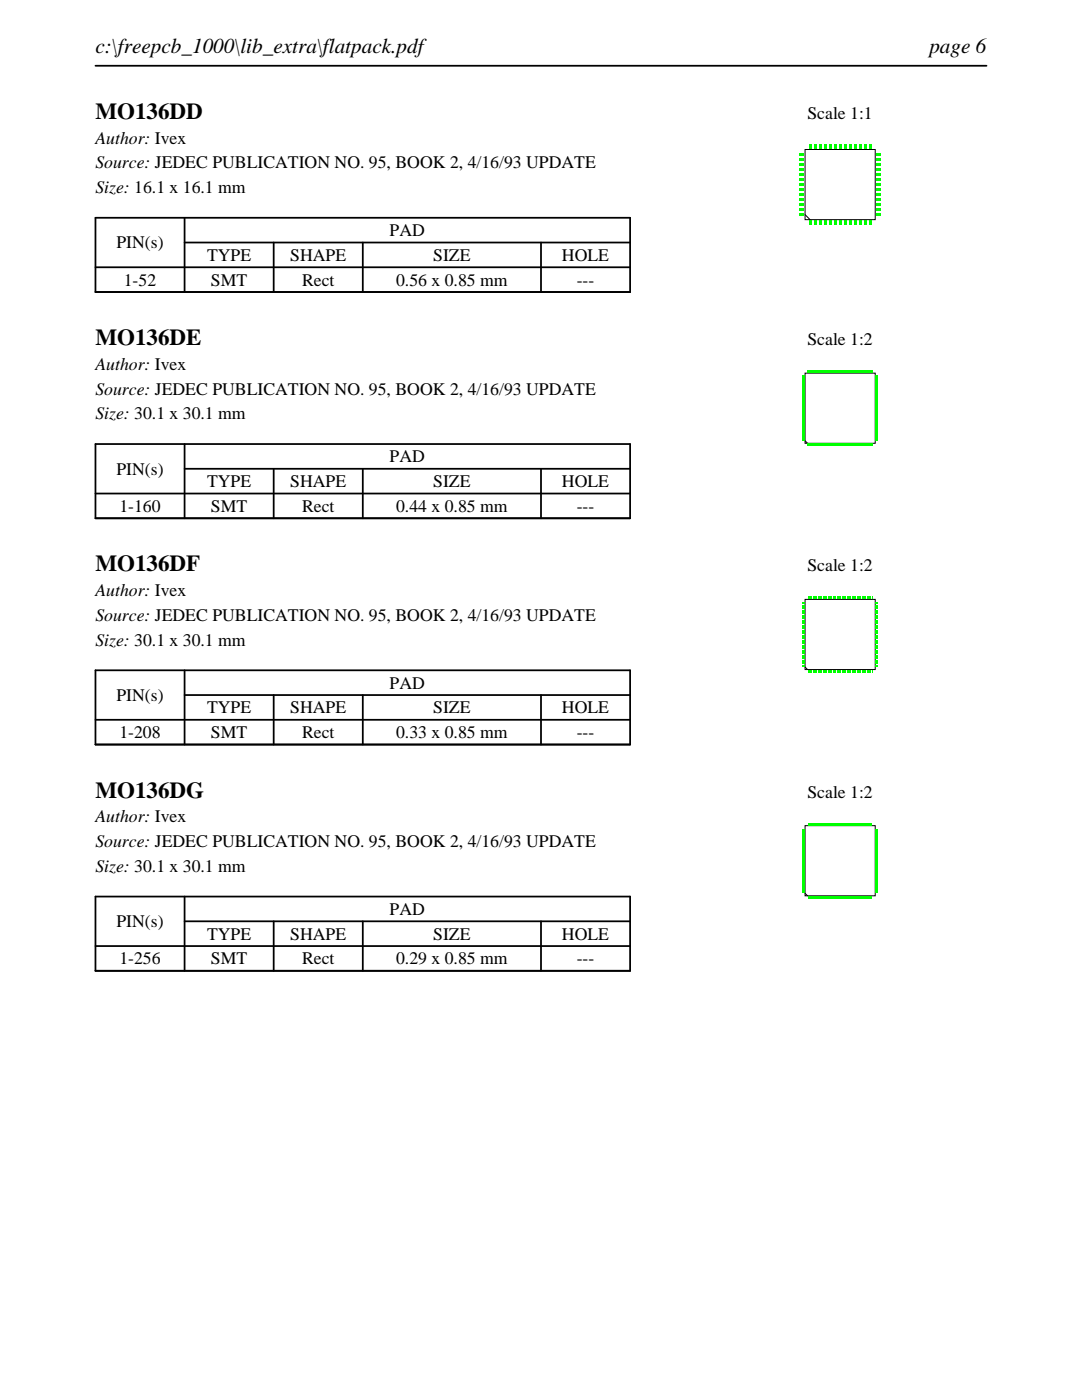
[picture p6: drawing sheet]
<svg xmlns="http://www.w3.org/2000/svg" width="216mm" height="279mm" viewBox="0 0 216 279" stroke-linecap="round" stroke-linejoin="round" font-family="sans-serif">
<path d="M19 13.1h177.8M19 43.5h106.7v14.8h-106.7zM19 53.3h106.7M36.8 48.4h88.9M36.8 43.5v14.8M54.6 48.4v9.9M72.4 48.4v9.9M107.9 48.4v9.9" fill="none" stroke="#000" stroke-width=".35"/>
<path d="M160.6 29.8h14v14h-14zM160.6 42.8l1 1z" fill="none" stroke="#000" stroke-width=".2"/>
<g fill="#0f0">
<path d="M161.4 44h.5v.9h-.5z"/>
<path d="M162.4 44h.5v.9h-.5z"/>
<path d="M163.4 44h.5v.9h-.5z"/>
<path d="M164.4 44h.5v.9h-.5z"/>
<path d="M165.4 44h.5v.9h-.5z"/>
<path d="M166.4 44h.5v.9h-.5z"/>
<path d="M167.4 44h.5v.9h-.5z"/>
<path d="M168.4 44h.5v.9h-.5z"/>
<path d="M169.4 44h.5v.9h-.5z"/>
<path d="M170.4 44h.5v.9h-.5z"/>
<path d="M171.4 44h.5v.9h-.5z"/>
<path d="M172.4 44h.5v.9h-.5z"/>
<path d="M173.4 44h.5v.9h-.5z"/>
<path d="M174.8 42.6h.9v.5h-.9z"/>
<path d="M174.8 41.6h.9v.5h-.9z"/>
<path d="M174.8 40.6h.9v.5h-.9z"/>
<path d="M174.8 39.6h.9v.5h-.9z"/>
<path d="M174.8 38.6h.9v.5h-.9z"/>
<path d="M174.8 37.6h.9v.5h-.9z"/>
<path d="M174.8 36.6h.9v.5h-.9z"/>
<path d="M174.8 35.6h.9v.5h-.9z"/>
<path d="M174.8 34.6h.9v.5h-.9z"/>
<path d="M174.8 33.6h.9v.5h-.9z"/>
<path d="M174.8 32.6h.9v.5h-.9z"/>
<path d="M174.8 31.6h.9v.5h-.9z"/>
<path d="M174.8 30.6h.9v.5h-.9z"/>
<path d="M173.4 28.8h.5v.8h-.5z"/>
<path d="M172.4 28.8h.5v.8h-.5z"/>
<path d="M171.4 28.8h.5v.8h-.5z"/>
<path d="M170.4 28.8h.5v.8h-.5z"/>
<path d="M169.4 28.8h.5v.8h-.5z"/>
<path d="M168.4 28.8h.5v.8h-.5z"/>
<path d="M167.4 28.8h.5v.8h-.5z"/>
<path d="M166.4 28.8h.5v.8h-.5z"/>
<path d="M165.4 28.8h.5v.8h-.5z"/>
<path d="M164.4 28.8h.5v.8h-.5z"/>
<path d="M163.4 28.8h.5v.8h-.5z"/>
<path d="M162.4 28.8h.5v.8h-.5z"/>
<path d="M161.4 28.8h.5v.8h-.5z"/>
<path d="M159.6 30.6h.8v.5h-.8z"/>
<path d="M159.6 31.6h.8v.5h-.8z"/>
<path d="M159.6 32.6h.8v.5h-.8z"/>
<path d="M159.6 33.6h.8v.5h-.8z"/>
<path d="M159.6 34.6h.8v.5h-.8z"/>
<path d="M159.6 35.6h.8v.5h-.8z"/>
<path d="M159.6 36.6h.8v.5h-.8z"/>
<path d="M159.6 37.6h.8v.5h-.8z"/>
<path d="M159.6 38.6h.8v.5h-.8z"/>
<path d="M159.6 39.6h.8v.5h-.8z"/>
<path d="M159.6 40.6h.8v.5h-.8z"/>
<path d="M159.6 41.6h.8v.5h-.8z"/>
<path d="M159.6 42.6h.8v.5h-.8z"/>
</g>
<path d="M19 88.6h106.7v14.8h-106.7zM19 98.5h106.7M36.8 93.6h88.9M36.8 88.6v14.8M54.6 93.6v9.8M72.4 93.6v9.8M107.9 93.6v9.8" fill="none" stroke="#000" stroke-width=".35"/>
<path d="M160.6 74.5h14v14h-14zM160.6 88l.5 .5z" fill="none" stroke="#000" stroke-width=".2"/>
<g fill="#0f0">
<path d="M161.2 88.6h.2v.4h-.2z"/>
<path d="M161.5 88.6h.2v.4h-.2z"/>
<path d="M161.8 88.6h.3v.4h-.3z"/>
<path d="M162.2 88.6h.2v.4h-.2z"/>
<path d="M162.5 88.6h.2v.4h-.2z"/>
<path d="M162.8 88.6h.2v.4h-.2z"/>
<path d="M163.1 88.6h.3v.4h-.3z"/>
<path d="M163.5 88.6h.2v.4h-.2z"/>
<path d="M163.8 88.6h.2v.4h-.2z"/>
<path d="M164.1 88.6h.2v.4h-.2z"/>
<path d="M164.4 88.6h.3v.4h-.3z"/>
<path d="M164.8 88.6h.2v.4h-.2z"/>
<path d="M165.1 88.6h.2v.4h-.2z"/>
<path d="M165.4 88.6h.2v.4h-.2z"/>
<path d="M165.7 88.6h.3v.4h-.3z"/>
<path d="M166.1 88.6h.2v.4h-.2z"/>
<path d="M166.4 88.6h.2v.4h-.2z"/>
<path d="M166.7 88.6h.2v.4h-.2z"/>
<path d="M167 88.6h.3v.4h-.3z"/>
<path d="M167.4 88.6h.2v.4h-.2z"/>
<path d="M167.7 88.6h.2v.4h-.2z"/>
<path d="M168 88.6h.2v.4h-.2z"/>
<path d="M168.3 88.6h.3v.4h-.3z"/>
<path d="M168.7 88.6h.2v.4h-.2z"/>
<path d="M169 88.6h.2v.4h-.2z"/>
<path d="M169.3 88.6h.2v.4h-.2z"/>
<path d="M169.6 88.6h.3v.4h-.3z"/>
<path d="M170 88.6h.2v.4h-.2z"/>
<path d="M170.3 88.6h.2v.4h-.2z"/>
<path d="M170.6 88.6h.2v.4h-.2z"/>
<path d="M170.9 88.6h.3v.4h-.3z"/>
<path d="M171.3 88.6h.2v.4h-.2z"/>
<path d="M171.6 88.6h.2v.4h-.2z"/>
<path d="M171.9 88.6h.2v.4h-.2z"/>
<path d="M172.2 88.6h.3v.4h-.3z"/>
<path d="M172.6 88.6h.2v.4h-.2z"/>
<path d="M172.9 88.6h.2v.4h-.2z"/>
<path d="M173.2 88.6h.2v.4h-.2z"/>
<path d="M173.5 88.6h.3v.4h-.3z"/>
<path d="M173.9 88.6h.2v.4h-.2z"/>
<path d="M174.7 87.7h.5v.2h-.5z"/>
<path d="M174.7 87.4h.5v.2h-.5z"/>
<path d="M174.7 87h.5v.3h-.5z"/>
<path d="M174.7 86.7h.5v.2h-.5z"/>
<path d="M174.7 86.4h.5v.2h-.5z"/>
<path d="M174.7 86.1h.5v.2h-.5z"/>
<path d="M174.7 85.7h.5v.3h-.5z"/>
<path d="M174.7 85.4h.5v.2h-.5z"/>
<path d="M174.7 85.1h.5v.2h-.5z"/>
<path d="M174.7 84.8h.5v.2h-.5z"/>
<path d="M174.7 84.4h.5v.3h-.5z"/>
<path d="M174.7 84.1h.5v.2h-.5z"/>
<path d="M174.7 83.8h.5v.2h-.5z"/>
<path d="M174.7 83.5h.5v.2h-.5z"/>
<path d="M174.7 83.1h.5v.3h-.5z"/>
<path d="M174.7 82.8h.5v.2h-.5z"/>
<path d="M174.7 82.5h.5v.2h-.5z"/>
<path d="M174.7 82.2h.5v.2h-.5z"/>
<path d="M174.7 81.8h.5v.3h-.5z"/>
<path d="M174.7 81.5h.5v.2h-.5z"/>
<path d="M174.7 81.2h.5v.2h-.5z"/>
<path d="M174.7 80.9h.5v.2h-.5z"/>
<path d="M174.7 80.5h.5v.3h-.5z"/>
<path d="M174.7 80.2h.5v.2h-.5z"/>
<path d="M174.7 79.9h.5v.2h-.5z"/>
<path d="M174.7 79.6h.5v.2h-.5z"/>
<path d="M174.7 79.2h.5v.3h-.5z"/>
<path d="M174.7 78.9h.5v.2h-.5z"/>
<path d="M174.7 78.6h.5v.2h-.5z"/>
<path d="M174.7 78.3h.5v.2h-.5z"/>
<path d="M174.7 77.9h.5v.3h-.5z"/>
<path d="M174.7 77.6h.5v.2h-.5z"/>
<path d="M174.7 77.3h.5v.2h-.5z"/>
<path d="M174.7 77h.5v.2h-.5z"/>
<path d="M174.7 76.6h.5v.3h-.5z"/>
<path d="M174.7 76.3h.5v.2h-.5z"/>
<path d="M174.7 76h.5v.2h-.5z"/>
<path d="M174.7 75.7h.5v.2h-.5z"/>
<path d="M174.7 75.3h.5v.3h-.5z"/>
<path d="M174.7 75h.5v.2h-.5z"/>
<path d="M173.9 73.9h.2v.5h-.2z"/>
<path d="M173.5 73.9h.3v.5h-.3z"/>
<path d="M173.2 73.9h.2v.5h-.2z"/>
<path d="M172.9 73.9h.2v.5h-.2z"/>
<path d="M172.6 73.9h.2v.5h-.2z"/>
<path d="M172.2 73.9h.3v.5h-.3z"/>
<path d="M171.9 73.9h.2v.5h-.2z"/>
<path d="M171.6 73.9h.2v.5h-.2z"/>
<path d="M171.3 73.9h.2v.5h-.2z"/>
<path d="M170.9 73.9h.3v.5h-.3z"/>
<path d="M170.6 73.9h.2v.5h-.2z"/>
<path d="M170.3 73.9h.2v.5h-.2z"/>
<path d="M170 73.9h.2v.5h-.2z"/>
<path d="M169.6 73.9h.3v.5h-.3z"/>
<path d="M169.3 73.9h.2v.5h-.2z"/>
<path d="M169 73.9h.2v.5h-.2z"/>
<path d="M168.7 73.9h.2v.5h-.2z"/>
<path d="M168.3 73.9h.3v.5h-.3z"/>
<path d="M168 73.9h.2v.5h-.2z"/>
<path d="M167.7 73.9h.2v.5h-.2z"/>
<path d="M167.4 73.9h.2v.5h-.2z"/>
<path d="M167 73.9h.3v.5h-.3z"/>
<path d="M166.7 73.9h.2v.5h-.2z"/>
<path d="M166.4 73.9h.2v.5h-.2z"/>
<path d="M166.1 73.9h.2v.5h-.2z"/>
<path d="M165.7 73.9h.3v.5h-.3z"/>
<path d="M165.4 73.9h.2v.5h-.2z"/>
<path d="M165.1 73.9h.2v.5h-.2z"/>
<path d="M164.8 73.9h.2v.5h-.2z"/>
<path d="M164.4 73.9h.3v.5h-.3z"/>
<path d="M164.1 73.9h.2v.5h-.2z"/>
<path d="M163.8 73.9h.2v.5h-.2z"/>
<path d="M163.5 73.9h.2v.5h-.2z"/>
<path d="M163.1 73.9h.3v.5h-.3z"/>
<path d="M162.8 73.9h.2v.5h-.2z"/>
<path d="M162.5 73.9h.2v.5h-.2z"/>
<path d="M162.2 73.9h.2v.5h-.2z"/>
<path d="M161.8 73.9h.3v.5h-.3z"/>
<path d="M161.5 73.9h.2v.5h-.2z"/>
<path d="M161.2 73.9h.2v.5h-.2z"/>
<path d="M160.1 75h.4v.2h-.4z"/>
<path d="M160.1 75.3h.4v.3h-.4z"/>
<path d="M160.1 75.7h.4v.2h-.4z"/>
<path d="M160.1 76h.4v.2h-.4z"/>
<path d="M160.1 76.3h.4v.2h-.4z"/>
<path d="M160.1 76.6h.4v.3h-.4z"/>
<path d="M160.1 77h.4v.2h-.4z"/>
<path d="M160.1 77.3h.4v.2h-.4z"/>
<path d="M160.1 77.6h.4v.2h-.4z"/>
<path d="M160.1 77.9h.4v.3h-.4z"/>
<path d="M160.1 78.3h.4v.2h-.4z"/>
<path d="M160.1 78.6h.4v.2h-.4z"/>
<path d="M160.1 78.9h.4v.2h-.4z"/>
<path d="M160.1 79.2h.4v.3h-.4z"/>
<path d="M160.1 79.6h.4v.2h-.4z"/>
<path d="M160.1 79.9h.4v.2h-.4z"/>
<path d="M160.1 80.2h.4v.2h-.4z"/>
<path d="M160.1 80.5h.4v.3h-.4z"/>
<path d="M160.1 80.9h.4v.2h-.4z"/>
<path d="M160.1 81.2h.4v.2h-.4z"/>
<path d="M160.1 81.5h.4v.2h-.4z"/>
<path d="M160.1 81.8h.4v.3h-.4z"/>
<path d="M160.1 82.2h.4v.2h-.4z"/>
<path d="M160.1 82.5h.4v.2h-.4z"/>
<path d="M160.1 82.8h.4v.2h-.4z"/>
<path d="M160.1 83.1h.4v.3h-.4z"/>
<path d="M160.1 83.5h.4v.2h-.4z"/>
<path d="M160.1 83.8h.4v.2h-.4z"/>
<path d="M160.1 84.1h.4v.2h-.4z"/>
<path d="M160.1 84.4h.4v.3h-.4z"/>
<path d="M160.1 84.8h.4v.2h-.4z"/>
<path d="M160.1 85.1h.4v.2h-.4z"/>
<path d="M160.1 85.4h.4v.2h-.4z"/>
<path d="M160.1 85.7h.4v.3h-.4z"/>
<path d="M160.1 86.1h.4v.2h-.4z"/>
<path d="M160.1 86.4h.4v.2h-.4z"/>
<path d="M160.1 86.7h.4v.2h-.4z"/>
<path d="M160.1 87h.4v.3h-.4z"/>
<path d="M160.1 87.4h.4v.2h-.4z"/>
<path d="M160.1 87.7h.4v.2h-.4z"/>
</g>
<path d="M19 133.8h106.7v14.8h-106.7zM36.8 138.7h88.9M36.8 133.8v14.8M54.6 138.7v9.9M72.4 138.7v9.9M107.9 138.7v9.9M19 143.7h106.7" fill="none" stroke="#000" stroke-width=".35"/>
<path d="M160.6 119.6h14v14h-14zM160.6 133.1l.5 .5z" fill="none" stroke="#000" stroke-width=".2"/>
<g fill="#0f0">
<path d="M161.2 133.7h.1v.4h-.1z"/>
<path d="M161.4 133.7h.2v.4h-.2z"/>
<path d="M161.7 133.7h.1v.4h-.1z"/>
<path d="M161.9 133.7h.2v.4h-.2z"/>
<path d="M162.2 133.7h.1v.4h-.1z"/>
<path d="M162.4 133.7h.2v.4h-.2z"/>
<path d="M162.7 133.7h.1v.4h-.1z"/>
<path d="M162.9 133.7h.2v.4h-.2z"/>
<path d="M163.2 133.7h.1v.4h-.1z"/>
<path d="M163.4 133.7h.2v.4h-.2z"/>
<path d="M163.7 133.7h.1v.4h-.1z"/>
<path d="M163.9 133.7h.2v.4h-.2z"/>
<path d="M164.2 133.7h.1v.4h-.1z"/>
<path d="M164.4 133.7h.2v.4h-.2z"/>
<path d="M164.7 133.7h.1v.4h-.1z"/>
<path d="M164.9 133.7h.2v.4h-.2z"/>
<path d="M165.2 133.7h.1v.4h-.1z"/>
<path d="M165.4 133.7h.2v.4h-.2z"/>
<path d="M165.7 133.7h.1v.4h-.1z"/>
<path d="M165.9 133.7h.2v.4h-.2z"/>
<path d="M166.2 133.7h.1v.4h-.1z"/>
<path d="M166.4 133.7h.2v.4h-.2z"/>
<path d="M166.7 133.7h.1v.4h-.1z"/>
<path d="M166.9 133.7h.2v.4h-.2z"/>
<path d="M167.2 133.7h.1v.4h-.1z"/>
<path d="M167.4 133.7h.2v.4h-.2z"/>
<path d="M167.7 133.7h.1v.4h-.1z"/>
<path d="M167.9 133.7h.2v.4h-.2z"/>
<path d="M168.2 133.7h.1v.4h-.1z"/>
<path d="M168.4 133.7h.2v.4h-.2z"/>
<path d="M168.7 133.7h.1v.4h-.1z"/>
<path d="M168.9 133.7h.2v.4h-.2z"/>
<path d="M169.2 133.7h.1v.4h-.1z"/>
<path d="M169.4 133.7h.2v.4h-.2z"/>
<path d="M169.7 133.7h.1v.4h-.1z"/>
<path d="M169.9 133.7h.2v.4h-.2z"/>
<path d="M170.2 133.7h.1v.4h-.1z"/>
<path d="M170.4 133.7h.2v.4h-.2z"/>
<path d="M170.7 133.7h.1v.4h-.1z"/>
<path d="M170.9 133.7h.2v.4h-.2z"/>
<path d="M171.2 133.7h.1v.4h-.1z"/>
<path d="M171.4 133.7h.2v.4h-.2z"/>
<path d="M171.7 133.7h.1v.4h-.1z"/>
<path d="M171.9 133.7h.2v.4h-.2z"/>
<path d="M172.2 133.7h.1v.4h-.1z"/>
<path d="M172.4 133.7h.2v.4h-.2z"/>
<path d="M172.7 133.7h.1v.4h-.1z"/>
<path d="M172.9 133.7h.2v.4h-.2z"/>
<path d="M173.2 133.7h.1v.4h-.1z"/>
<path d="M173.4 133.7h.2v.4h-.2z"/>
<path d="M173.7 133.7h.1v.4h-.1z"/>
<path d="M173.9 133.7h.2v.4h-.2z"/>
<path d="M174.7 132.9h.5v.2h-.5z"/>
<path d="M174.7 132.7h.5v.1h-.5z"/>
<path d="M174.7 132.4h.5v.2h-.5z"/>
<path d="M174.7 132.2h.5v.1h-.5z"/>
<path d="M174.7 131.9h.5v.2h-.5z"/>
<path d="M174.7 131.7h.5v.1h-.5z"/>
<path d="M174.7 131.4h.5v.2h-.5z"/>
<path d="M174.7 131.2h.5v.1h-.5z"/>
<path d="M174.7 130.9h.5v.2h-.5z"/>
<path d="M174.7 130.7h.5v.1h-.5z"/>
<path d="M174.7 130.4h.5v.2h-.5z"/>
<path d="M174.7 130.2h.5v.1h-.5z"/>
<path d="M174.7 129.9h.5v.2h-.5z"/>
<path d="M174.7 129.7h.5v.1h-.5z"/>
<path d="M174.7 129.4h.5v.2h-.5z"/>
<path d="M174.7 129.2h.5v.1h-.5z"/>
<path d="M174.7 128.9h.5v.2h-.5z"/>
<path d="M174.7 128.7h.5v.1h-.5z"/>
<path d="M174.7 128.4h.5v.2h-.5z"/>
<path d="M174.7 128.2h.5v.1h-.5z"/>
<path d="M174.7 127.9h.5v.2h-.5z"/>
<path d="M174.7 127.7h.5v.1h-.5z"/>
<path d="M174.7 127.4h.5v.2h-.5z"/>
<path d="M174.7 127.2h.5v.1h-.5z"/>
<path d="M174.7 126.9h.5v.2h-.5z"/>
<path d="M174.7 126.7h.5v.1h-.5z"/>
<path d="M174.7 126.4h.5v.2h-.5z"/>
<path d="M174.7 126.2h.5v.1h-.5z"/>
<path d="M174.7 125.9h.5v.2h-.5z"/>
<path d="M174.7 125.7h.5v.1h-.5z"/>
<path d="M174.7 125.4h.5v.2h-.5z"/>
<path d="M174.7 125.2h.5v.1h-.5z"/>
<path d="M174.7 124.9h.5v.2h-.5z"/>
<path d="M174.7 124.7h.5v.1h-.5z"/>
<path d="M174.7 124.4h.5v.2h-.5z"/>
<path d="M174.7 124.2h.5v.1h-.5z"/>
<path d="M174.7 123.9h.5v.2h-.5z"/>
<path d="M174.7 123.7h.5v.1h-.5z"/>
<path d="M174.7 123.4h.5v.2h-.5z"/>
<path d="M174.7 123.2h.5v.1h-.5z"/>
<path d="M174.7 122.9h.5v.2h-.5z"/>
<path d="M174.7 122.7h.5v.1h-.5z"/>
<path d="M174.7 122.4h.5v.2h-.5z"/>
<path d="M174.7 122.2h.5v.1h-.5z"/>
<path d="M174.7 121.9h.5v.2h-.5z"/>
<path d="M174.7 121.7h.5v.1h-.5z"/>
<path d="M174.7 121.4h.5v.2h-.5z"/>
<path d="M174.7 121.2h.5v.1h-.5z"/>
<path d="M174.7 120.9h.5v.2h-.5z"/>
<path d="M174.7 120.7h.5v.1h-.5z"/>
<path d="M174.7 120.4h.5v.2h-.5z"/>
<path d="M174.7 120.2h.5v.1h-.5z"/>
<path d="M173.9 119.1h.2v.4h-.2z"/>
<path d="M173.7 119.1h.1v.4h-.1z"/>
<path d="M173.4 119.1h.2v.4h-.2z"/>
<path d="M173.2 119.1h.1v.4h-.1z"/>
<path d="M172.9 119.1h.2v.4h-.2z"/>
<path d="M172.7 119.1h.1v.4h-.1z"/>
<path d="M172.4 119.1h.2v.4h-.2z"/>
<path d="M172.2 119.1h.1v.4h-.1z"/>
<path d="M171.9 119.1h.2v.4h-.2z"/>
<path d="M171.7 119.1h.1v.4h-.1z"/>
<path d="M171.4 119.1h.2v.4h-.2z"/>
<path d="M171.2 119.1h.1v.4h-.1z"/>
<path d="M170.9 119.1h.2v.4h-.2z"/>
<path d="M170.7 119.1h.1v.4h-.1z"/>
<path d="M170.4 119.1h.2v.4h-.2z"/>
<path d="M170.2 119.1h.1v.4h-.1z"/>
<path d="M169.9 119.1h.2v.4h-.2z"/>
<path d="M169.7 119.1h.1v.4h-.1z"/>
<path d="M169.4 119.1h.2v.4h-.2z"/>
<path d="M169.2 119.1h.1v.4h-.1z"/>
<path d="M168.9 119.1h.2v.4h-.2z"/>
<path d="M168.7 119.1h.1v.4h-.1z"/>
<path d="M168.4 119.1h.2v.4h-.2z"/>
<path d="M168.2 119.1h.1v.4h-.1z"/>
<path d="M167.9 119.1h.2v.4h-.2z"/>
<path d="M167.7 119.1h.1v.4h-.1z"/>
<path d="M167.4 119.1h.2v.4h-.2z"/>
<path d="M167.2 119.1h.1v.4h-.1z"/>
<path d="M166.9 119.1h.2v.4h-.2z"/>
<path d="M166.7 119.1h.1v.4h-.1z"/>
<path d="M166.4 119.1h.2v.4h-.2z"/>
<path d="M166.2 119.1h.1v.4h-.1z"/>
<path d="M165.9 119.1h.2v.4h-.2z"/>
<path d="M165.7 119.1h.1v.4h-.1z"/>
<path d="M165.4 119.1h.2v.4h-.2z"/>
<path d="M165.2 119.1h.1v.4h-.1z"/>
<path d="M164.9 119.1h.2v.4h-.2z"/>
<path d="M164.7 119.1h.1v.4h-.1z"/>
<path d="M164.4 119.1h.2v.4h-.2z"/>
<path d="M164.2 119.1h.1v.4h-.1z"/>
<path d="M163.9 119.1h.2v.4h-.2z"/>
<path d="M163.7 119.1h.1v.4h-.1z"/>
<path d="M163.4 119.1h.2v.4h-.2z"/>
<path d="M163.2 119.1h.1v.4h-.1z"/>
<path d="M162.9 119.1h.2v.4h-.2z"/>
<path d="M162.7 119.1h.1v.4h-.1z"/>
<path d="M162.4 119.1h.2v.4h-.2z"/>
<path d="M162.2 119.1h.1v.4h-.1z"/>
<path d="M161.9 119.1h.2v.4h-.2z"/>
<path d="M161.7 119.1h.1v.4h-.1z"/>
<path d="M161.4 119.1h.2v.4h-.2z"/>
<path d="M161.2 119.1h.1v.4h-.1z"/>
<path d="M160.1 120.2h.4v.1h-.4z"/>
<path d="M160.1 120.4h.4v.2h-.4z"/>
<path d="M160.1 120.7h.4v.1h-.4z"/>
<path d="M160.1 120.9h.4v.2h-.4z"/>
<path d="M160.1 121.2h.4v.1h-.4z"/>
<path d="M160.1 121.4h.4v.2h-.4z"/>
<path d="M160.1 121.7h.4v.1h-.4z"/>
<path d="M160.1 121.9h.4v.2h-.4z"/>
<path d="M160.1 122.2h.4v.1h-.4z"/>
<path d="M160.1 122.4h.4v.2h-.4z"/>
<path d="M160.1 122.7h.4v.1h-.4z"/>
<path d="M160.1 122.9h.4v.2h-.4z"/>
<path d="M160.1 123.2h.4v.1h-.4z"/>
<path d="M160.1 123.4h.4v.2h-.4z"/>
<path d="M160.1 123.7h.4v.1h-.4z"/>
<path d="M160.1 123.9h.4v.2h-.4z"/>
<path d="M160.1 124.2h.4v.1h-.4z"/>
<path d="M160.1 124.4h.4v.2h-.4z"/>
<path d="M160.1 124.7h.4v.1h-.4z"/>
<path d="M160.1 124.9h.4v.2h-.4z"/>
<path d="M160.1 125.2h.4v.1h-.4z"/>
<path d="M160.1 125.4h.4v.2h-.4z"/>
<path d="M160.1 125.7h.4v.1h-.4z"/>
<path d="M160.1 125.9h.4v.2h-.4z"/>
<path d="M160.1 126.2h.4v.1h-.4z"/>
<path d="M160.1 126.4h.4v.2h-.4z"/>
<path d="M160.1 126.7h.4v.1h-.4z"/>
<path d="M160.1 126.9h.4v.2h-.4z"/>
<path d="M160.1 127.2h.4v.1h-.4z"/>
<path d="M160.1 127.4h.4v.2h-.4z"/>
<path d="M160.1 127.7h.4v.1h-.4z"/>
<path d="M160.1 127.9h.4v.2h-.4z"/>
<path d="M160.1 128.2h.4v.1h-.4z"/>
<path d="M160.1 128.4h.4v.2h-.4z"/>
<path d="M160.1 128.7h.4v.1h-.4z"/>
<path d="M160.1 128.9h.4v.2h-.4z"/>
<path d="M160.1 129.2h.4v.1h-.4z"/>
<path d="M160.1 129.4h.4v.2h-.4z"/>
<path d="M160.1 129.7h.4v.1h-.4z"/>
<path d="M160.1 129.9h.4v.2h-.4z"/>
<path d="M160.1 130.2h.4v.1h-.4z"/>
<path d="M160.1 130.4h.4v.2h-.4z"/>
<path d="M160.1 130.7h.4v.1h-.4z"/>
<path d="M160.1 130.9h.4v.2h-.4z"/>
<path d="M160.1 131.2h.4v.1h-.4z"/>
<path d="M160.1 131.4h.4v.2h-.4z"/>
<path d="M160.1 131.7h.4v.1h-.4z"/>
<path d="M160.1 131.9h.4v.2h-.4z"/>
<path d="M160.1 132.2h.4v.1h-.4z"/>
<path d="M160.1 132.4h.4v.2h-.4z"/>
<path d="M160.1 132.7h.4v.1h-.4z"/>
<path d="M160.1 132.9h.4v.2h-.4z"/>
</g>
<path d="M19 178.9h106.7v14.8h-106.7zM36.8 178.9v14.8M19 188.8h106.7M36.8 183.9h88.9M54.6 183.9v9.8M72.4 183.9v9.8M107.9 183.9v9.8" fill="none" stroke="#000" stroke-width=".35"/>
<path d="M160.6 164.8h14v14h-14zM160.6 178.3l.5 .5z" fill="none" stroke="#000" stroke-width=".2"/>
<g fill="#0f0">
<path d="M161.3 178.9h.1v.4h-.1z"/>
<path d="M161.5 178.9h.1v.4h-.1z"/>
<path d="M161.7 178.9h.1v.4h-.1z"/>
<path d="M161.9 178.9h.1v.4h-.1z"/>
<path d="M162.1 178.9h.1v.4h-.1z"/>
<path d="M162.3 178.9h.1v.4h-.1z"/>
<path d="M162.5 178.9h.1v.4h-.1z"/>
<path d="M162.7 178.9h.1v.4h-.1z"/>
<path d="M162.9 178.9h.1v.4h-.1z"/>
<path d="M163.1 178.9h.1v.4h-.1z"/>
<path d="M163.3 178.9h.1v.4h-.1z"/>
<path d="M163.5 178.9h.1v.4h-.1z"/>
<path d="M163.7 178.9h.1v.4h-.1z"/>
<path d="M163.9 178.9h.1v.4h-.1z"/>
<path d="M164.1 178.9h.1v.4h-.1z"/>
<path d="M164.3 178.9h.1v.4h-.1z"/>
<path d="M164.5 178.9h.1v.4h-.1z"/>
<path d="M164.7 178.9h.1v.4h-.1z"/>
<path d="M164.9 178.9h.1v.4h-.1z"/>
<path d="M165.1 178.9h.1v.4h-.1z"/>
<path d="M165.3 178.9h.1v.4h-.1z"/>
<path d="M165.5 178.9h.1v.4h-.1z"/>
<path d="M165.7 178.9h.1v.4h-.1z"/>
<path d="M165.9 178.9h.1v.4h-.1z"/>
<path d="M166.1 178.9h.1v.4h-.1z"/>
<path d="M166.3 178.9h.1v.4h-.1z"/>
<path d="M166.5 178.9h.1v.4h-.1z"/>
<path d="M166.7 178.9h.1v.4h-.1z"/>
<path d="M166.9 178.9h.1v.4h-.1z"/>
<path d="M167.1 178.9h.1v.4h-.1z"/>
<path d="M167.3 178.9h.1v.4h-.1z"/>
<path d="M167.5 178.9h.1v.4h-.1z"/>
<path d="M167.7 178.9h.1v.4h-.1z"/>
<path d="M167.9 178.9h.1v.4h-.1z"/>
<path d="M168.1 178.9h.1v.4h-.1z"/>
<path d="M168.3 178.9h.1v.4h-.1z"/>
<path d="M168.5 178.9h.1v.4h-.1z"/>
<path d="M168.7 178.9h.1v.4h-.1z"/>
<path d="M168.9 178.9h.1v.4h-.1z"/>
<path d="M169.1 178.9h.1v.4h-.1z"/>
<path d="M169.3 178.9h.1v.4h-.1z"/>
<path d="M169.5 178.9h.1v.4h-.1z"/>
<path d="M169.7 178.9h.1v.4h-.1z"/>
<path d="M169.9 178.9h.1v.4h-.1z"/>
<path d="M170.1 178.9h.1v.4h-.1z"/>
<path d="M170.3 178.9h.1v.4h-.1z"/>
<path d="M170.5 178.9h.1v.4h-.1z"/>
<path d="M170.7 178.9h.1v.4h-.1z"/>
<path d="M170.9 178.9h.1v.4h-.1z"/>
<path d="M171.1 178.9h.1v.4h-.1z"/>
<path d="M171.3 178.9h.1v.4h-.1z"/>
<path d="M171.5 178.9h.1v.4h-.1z"/>
<path d="M171.7 178.9h.1v.4h-.1z"/>
<path d="M171.9 178.9h.1v.4h-.1z"/>
<path d="M172.1 178.9h.1v.4h-.1z"/>
<path d="M172.3 178.9h.1v.4h-.1z"/>
<path d="M172.5 178.9h.1v.4h-.1z"/>
<path d="M172.7 178.9h.1v.4h-.1z"/>
<path d="M172.9 178.9h.1v.4h-.1z"/>
<path d="M173.1 178.9h.1v.4h-.1z"/>
<path d="M173.3 178.9h.1v.4h-.1z"/>
<path d="M173.5 178.9h.1v.4h-.1z"/>
<path d="M173.7 178.9h.1v.4h-.1z"/>
<path d="M173.9 178.9h.1v.4h-.1z"/>
<path d="M174.7 178h.5v.2h-.5z"/>
<path d="M174.7 177.8h.5v.2h-.5z"/>
<path d="M174.7 177.6h.5v.2h-.5z"/>
<path d="M174.7 177.4h.5v.2h-.5z"/>
<path d="M174.7 177.2h.5v.2h-.5z"/>
<path d="M174.7 177h.5v.2h-.5z"/>
<path d="M174.7 176.8h.5v.2h-.5z"/>
<path d="M174.7 176.6h.5v.2h-.5z"/>
<path d="M174.7 176.4h.5v.2h-.5z"/>
<path d="M174.7 176.2h.5v.2h-.5z"/>
<path d="M174.7 176h.5v.2h-.5z"/>
<path d="M174.7 175.8h.5v.2h-.5z"/>
<path d="M174.7 175.6h.5v.2h-.5z"/>
<path d="M174.7 175.4h.5v.2h-.5z"/>
<path d="M174.7 175.2h.5v.2h-.5z"/>
<path d="M174.7 175h.5v.2h-.5z"/>
<path d="M174.7 174.8h.5v.2h-.5z"/>
<path d="M174.7 174.6h.5v.2h-.5z"/>
<path d="M174.7 174.4h.5v.2h-.5z"/>
<path d="M174.7 174.2h.5v.2h-.5z"/>
<path d="M174.7 174h.5v.2h-.5z"/>
<path d="M174.7 173.8h.5v.2h-.5z"/>
<path d="M174.7 173.6h.5v.2h-.5z"/>
<path d="M174.7 173.4h.5v.2h-.5z"/>
<path d="M174.7 173.2h.5v.2h-.5z"/>
<path d="M174.7 173h.5v.2h-.5z"/>
<path d="M174.7 172.8h.5v.2h-.5z"/>
<path d="M174.7 172.6h.5v.2h-.5z"/>
<path d="M174.7 172.4h.5v.2h-.5z"/>
<path d="M174.7 172.2h.5v.2h-.5z"/>
<path d="M174.7 172h.5v.2h-.5z"/>
<path d="M174.7 171.8h.5v.2h-.5z"/>
<path d="M174.7 171.6h.5v.2h-.5z"/>
<path d="M174.7 171.4h.5v.2h-.5z"/>
<path d="M174.7 171.2h.5v.2h-.5z"/>
<path d="M174.7 171h.5v.2h-.5z"/>
<path d="M174.7 170.8h.5v.2h-.5z"/>
<path d="M174.7 170.6h.5v.2h-.5z"/>
<path d="M174.7 170.4h.5v.2h-.5z"/>
<path d="M174.7 170.2h.5v.2h-.5z"/>
<path d="M174.7 170h.5v.2h-.5z"/>
<path d="M174.7 169.8h.5v.2h-.5z"/>
<path d="M174.7 169.6h.5v.2h-.5z"/>
<path d="M174.7 169.4h.5v.2h-.5z"/>
<path d="M174.7 169.2h.5v.2h-.5z"/>
<path d="M174.7 169h.5v.2h-.5z"/>
<path d="M174.7 168.8h.5v.2h-.5z"/>
<path d="M174.7 168.6h.5v.2h-.5z"/>
<path d="M174.7 168.4h.5v.2h-.5z"/>
<path d="M174.7 168.2h.5v.2h-.5z"/>
<path d="M174.7 168h.5v.2h-.5z"/>
<path d="M174.7 167.8h.5v.2h-.5z"/>
<path d="M174.7 167.6h.5v.2h-.5z"/>
<path d="M174.7 167.4h.5v.2h-.5z"/>
<path d="M174.7 167.2h.5v.2h-.5z"/>
<path d="M174.7 167h.5v.2h-.5z"/>
<path d="M174.7 166.8h.5v.2h-.5z"/>
<path d="M174.7 166.6h.5v.2h-.5z"/>
<path d="M174.7 166.4h.5v.2h-.5z"/>
<path d="M174.7 166.2h.5v.2h-.5z"/>
<path d="M174.7 166h.5v.2h-.5z"/>
<path d="M174.7 165.8h.5v.2h-.5z"/>
<path d="M174.7 165.6h.5v.2h-.5z"/>
<path d="M174.7 165.4h.5v.2h-.5z"/>
<path d="M173.9 164.3h.1v.4h-.1z"/>
<path d="M173.7 164.3h.1v.4h-.1z"/>
<path d="M173.5 164.3h.1v.4h-.1z"/>
<path d="M173.3 164.3h.1v.4h-.1z"/>
<path d="M173.1 164.3h.1v.4h-.1z"/>
<path d="M172.9 164.3h.1v.4h-.1z"/>
<path d="M172.7 164.3h.1v.4h-.1z"/>
<path d="M172.5 164.3h.1v.4h-.1z"/>
<path d="M172.3 164.3h.1v.4h-.1z"/>
<path d="M172.1 164.3h.1v.4h-.1z"/>
<path d="M171.9 164.3h.1v.4h-.1z"/>
<path d="M171.7 164.3h.1v.4h-.1z"/>
<path d="M171.5 164.3h.1v.4h-.1z"/>
<path d="M171.3 164.3h.1v.4h-.1z"/>
<path d="M171.1 164.3h.1v.4h-.1z"/>
<path d="M170.9 164.3h.1v.4h-.1z"/>
<path d="M170.7 164.3h.1v.4h-.1z"/>
<path d="M170.5 164.3h.1v.4h-.1z"/>
<path d="M170.3 164.3h.1v.4h-.1z"/>
<path d="M170.1 164.3h.1v.4h-.1z"/>
<path d="M169.9 164.3h.1v.4h-.1z"/>
<path d="M169.7 164.3h.1v.4h-.1z"/>
<path d="M169.5 164.3h.1v.4h-.1z"/>
<path d="M169.3 164.3h.1v.4h-.1z"/>
<path d="M169.1 164.3h.1v.4h-.1z"/>
<path d="M168.9 164.3h.1v.4h-.1z"/>
<path d="M168.7 164.3h.1v.4h-.1z"/>
<path d="M168.5 164.3h.1v.4h-.1z"/>
<path d="M168.3 164.3h.1v.4h-.1z"/>
<path d="M168.1 164.3h.1v.4h-.1z"/>
<path d="M167.9 164.3h.1v.4h-.1z"/>
<path d="M167.7 164.3h.1v.4h-.1z"/>
<path d="M167.5 164.3h.1v.4h-.1z"/>
<path d="M167.3 164.3h.1v.4h-.1z"/>
<path d="M167.1 164.3h.1v.4h-.1z"/>
<path d="M166.9 164.3h.1v.4h-.1z"/>
<path d="M166.7 164.3h.1v.4h-.1z"/>
<path d="M166.5 164.3h.1v.4h-.1z"/>
<path d="M166.3 164.3h.1v.4h-.1z"/>
<path d="M166.1 164.3h.1v.4h-.1z"/>
<path d="M165.9 164.3h.1v.4h-.1z"/>
<path d="M165.7 164.3h.1v.4h-.1z"/>
<path d="M165.5 164.3h.1v.4h-.1z"/>
<path d="M165.3 164.3h.1v.4h-.1z"/>
<path d="M165.1 164.3h.1v.4h-.1z"/>
<path d="M164.9 164.3h.1v.4h-.1z"/>
<path d="M164.7 164.3h.1v.4h-.1z"/>
<path d="M164.5 164.3h.1v.4h-.1z"/>
<path d="M164.3 164.3h.1v.4h-.1z"/>
<path d="M164.1 164.3h.1v.4h-.1z"/>
<path d="M163.9 164.3h.1v.4h-.1z"/>
<path d="M163.7 164.3h.1v.4h-.1z"/>
<path d="M163.5 164.3h.1v.4h-.1z"/>
<path d="M163.3 164.3h.1v.4h-.1z"/>
<path d="M163.1 164.3h.1v.4h-.1z"/>
<path d="M162.9 164.3h.1v.4h-.1z"/>
<path d="M162.7 164.3h.1v.4h-.1z"/>
<path d="M162.5 164.3h.1v.4h-.1z"/>
<path d="M162.3 164.3h.1v.4h-.1z"/>
<path d="M162.1 164.3h.1v.4h-.1z"/>
<path d="M161.9 164.3h.1v.4h-.1z"/>
<path d="M161.7 164.3h.1v.4h-.1z"/>
<path d="M161.5 164.3h.1v.4h-.1z"/>
<path d="M161.3 164.3h.1v.4h-.1z"/>
<path d="M160.1 165.4h.4v.2h-.4z"/>
<path d="M160.1 165.6h.4v.2h-.4z"/>
<path d="M160.1 165.8h.4v.2h-.4z"/>
<path d="M160.1 166h.4v.2h-.4z"/>
<path d="M160.1 166.2h.4v.2h-.4z"/>
<path d="M160.1 166.4h.4v.2h-.4z"/>
<path d="M160.1 166.6h.4v.2h-.4z"/>
<path d="M160.1 166.8h.4v.2h-.4z"/>
<path d="M160.1 167h.4v.2h-.4z"/>
<path d="M160.1 167.2h.4v.2h-.4z"/>
<path d="M160.1 167.4h.4v.2h-.4z"/>
<path d="M160.1 167.6h.4v.2h-.4z"/>
<path d="M160.1 167.8h.4v.2h-.4z"/>
<path d="M160.1 168h.4v.2h-.4z"/>
<path d="M160.1 168.2h.4v.2h-.4z"/>
<path d="M160.1 168.4h.4v.2h-.4z"/>
<path d="M160.1 168.6h.4v.2h-.4z"/>
<path d="M160.1 168.8h.4v.2h-.4z"/>
<path d="M160.1 169h.4v.2h-.4z"/>
<path d="M160.1 169.2h.4v.2h-.4z"/>
<path d="M160.1 169.4h.4v.2h-.4z"/>
<path d="M160.1 169.6h.4v.2h-.4z"/>
<path d="M160.1 169.8h.4v.2h-.4z"/>
<path d="M160.1 170h.4v.2h-.4z"/>
<path d="M160.1 170.2h.4v.2h-.4z"/>
<path d="M160.1 170.4h.4v.2h-.4z"/>
<path d="M160.1 170.6h.4v.2h-.4z"/>
<path d="M160.1 170.8h.4v.2h-.4z"/>
<path d="M160.1 171h.4v.2h-.4z"/>
<path d="M160.1 171.2h.4v.2h-.4z"/>
<path d="M160.1 171.4h.4v.2h-.4z"/>
<path d="M160.1 171.6h.4v.2h-.4z"/>
<path d="M160.1 171.8h.4v.2h-.4z"/>
<path d="M160.1 172h.4v.2h-.4z"/>
<path d="M160.1 172.2h.4v.2h-.4z"/>
<path d="M160.1 172.4h.4v.2h-.4z"/>
<path d="M160.1 172.6h.4v.2h-.4z"/>
<path d="M160.1 172.8h.4v.2h-.4z"/>
<path d="M160.1 173h.4v.2h-.4z"/>
<path d="M160.1 173.2h.4v.2h-.4z"/>
<path d="M160.1 173.4h.4v.2h-.4z"/>
<path d="M160.1 173.6h.4v.2h-.4z"/>
<path d="M160.1 173.8h.4v.2h-.4z"/>
<path d="M160.1 174h.4v.2h-.4z"/>
<path d="M160.1 174.2h.4v.2h-.4z"/>
<path d="M160.1 174.4h.4v.2h-.4z"/>
<path d="M160.1 174.6h.4v.2h-.4z"/>
<path d="M160.1 174.8h.4v.2h-.4z"/>
<path d="M160.1 175h.4v.2h-.4z"/>
<path d="M160.1 175.2h.4v.2h-.4z"/>
<path d="M160.1 175.4h.4v.2h-.4z"/>
<path d="M160.1 175.6h.4v.2h-.4z"/>
<path d="M160.1 175.8h.4v.2h-.4z"/>
<path d="M160.1 176h.4v.2h-.4z"/>
<path d="M160.1 176.2h.4v.2h-.4z"/>
<path d="M160.1 176.4h.4v.2h-.4z"/>
<path d="M160.1 176.6h.4v.2h-.4z"/>
<path d="M160.1 176.8h.4v.2h-.4z"/>
<path d="M160.1 177h.4v.2h-.4z"/>
<path d="M160.1 177.2h.4v.2h-.4z"/>
<path d="M160.1 177.4h.4v.2h-.4z"/>
<path d="M160.1 177.6h.4v.2h-.4z"/>
<path d="M160.1 177.8h.4v.2h-.4z"/>
<path d="M160.1 178h.4v.2h-.4z"/>
</g>
<g font-size="4.6">
<text x="19" y="23.7">MO136DD</text>
<text x="19" y="68.9">MO136DE</text>
<text x="19" y="114">MO136DF</text>
<text x="19" y="159.2">MO136DG</text>
</g>
<g font-size="4.2">
<text x="19" y="10.6">c:\freepcb_1000\lib_extra\flatpack.pdf</text>
<text x="185.4" y="10.6">page 6</text>
</g>
<g font-size="3.5">
<text x="161.1" y="23.7">Scale 1:1</text>
<text x="19" y="28.6">Author: Ivex</text>
<text x="19" y="33.6">Source: JEDEC PUBLICATION NO. 95, BOOK 2, 4/16/93 UPDATE</text>
<text x="19" y="38.5">Size: 16.1 x 16.1 mm</text>
<text x="77.8" y="47.1">PAD</text>
<text x="23.2" y="49.6">PIN(s)</text>
<text x="41.3" y="52.1">TYPE</text>
<text x="57.9" y="52.1">SHAPE</text>
<text x="86.4" y="52.1">SIZE</text>
<text x="112.1" y="52.1">HOLE</text>
<text x="24.7" y="57">1-52</text>
<text x="42.1" y="57">SMT</text>
<text x="60.3" y="57">Rect</text>
<text x="79" y="57">0.56 x 0.85 mm</text>
<text x="115.1" y="57">---</text>
<text x="161.1" y="68.9">Scale 1:2</text>
<text x="19" y="73.8">Author: Ivex</text>
<text x="19" y="78.7">Source: JEDEC PUBLICATION NO. 95, BOOK 2, 4/16/93 UPDATE</text>
<text x="19" y="83.7">Size: 30.1 x 30.1 mm</text>
<text x="23.2" y="94.7">PIN(s)</text>
<text x="77.8" y="92.3">PAD</text>
<text x="41.3" y="97.2">TYPE</text>
<text x="57.9" y="97.2">SHAPE</text>
<text x="86.4" y="97.2">SIZE</text>
<text x="112.1" y="97.2">HOLE</text>
<text x="23.8" y="102.2">1-160</text>
<text x="42.1" y="102.2">SMT</text>
<text x="60.3" y="102.2">Rect</text>
<text x="79" y="102.2">0.44 x 0.85 mm</text>
<text x="115.1" y="102.2">---</text>
<text x="19" y="119">Author: Ivex</text>
<text x="161.1" y="114">Scale 1:2</text>
<text x="19" y="123.9">Source: JEDEC PUBLICATION NO. 95, BOOK 2, 4/16/93 UPDATE</text>
<text x="19" y="128.8">Size: 30.1 x 30.1 mm</text>
<text x="77.8" y="137.4">PAD</text>
<text x="23.2" y="139.9">PIN(s)</text>
<text x="41.3" y="142.4">TYPE</text>
<text x="57.9" y="142.4">SHAPE</text>
<text x="86.4" y="142.4">SIZE</text>
<text x="112.1" y="142.4">HOLE</text>
<text x="23.8" y="147.3">1-208</text>
<text x="42.1" y="147.3">SMT</text>
<text x="60.3" y="147.3">Rect</text>
<text x="79" y="147.3">0.33 x 0.85 mm</text>
<text x="115.1" y="147.3">---</text>
<text x="161.1" y="159.2">Scale 1:2</text>
<text x="19" y="164.1">Author: Ivex</text>
<text x="19" y="169.1">Source: JEDEC PUBLICATION NO. 95, BOOK 2, 4/16/93 UPDATE</text>
<text x="19" y="174">Size: 30.1 x 30.1 mm</text>
<text x="23.2" y="185">PIN(s)</text>
<text x="77.8" y="182.6">PAD</text>
<text x="41.3" y="187.5">TYPE</text>
<text x="57.9" y="187.5">SHAPE</text>
<text x="86.4" y="187.5">SIZE</text>
<text x="112.1" y="187.5">HOLE</text>
<text x="23.8" y="192.5">1-256</text>
<text x="42.1" y="192.5">SMT</text>
<text x="60.3" y="192.5">Rect</text>
<text x="79" y="192.5">0.29 x 0.85 mm</text>
<text x="115.1" y="192.5">---</text>
</g>
</svg>
